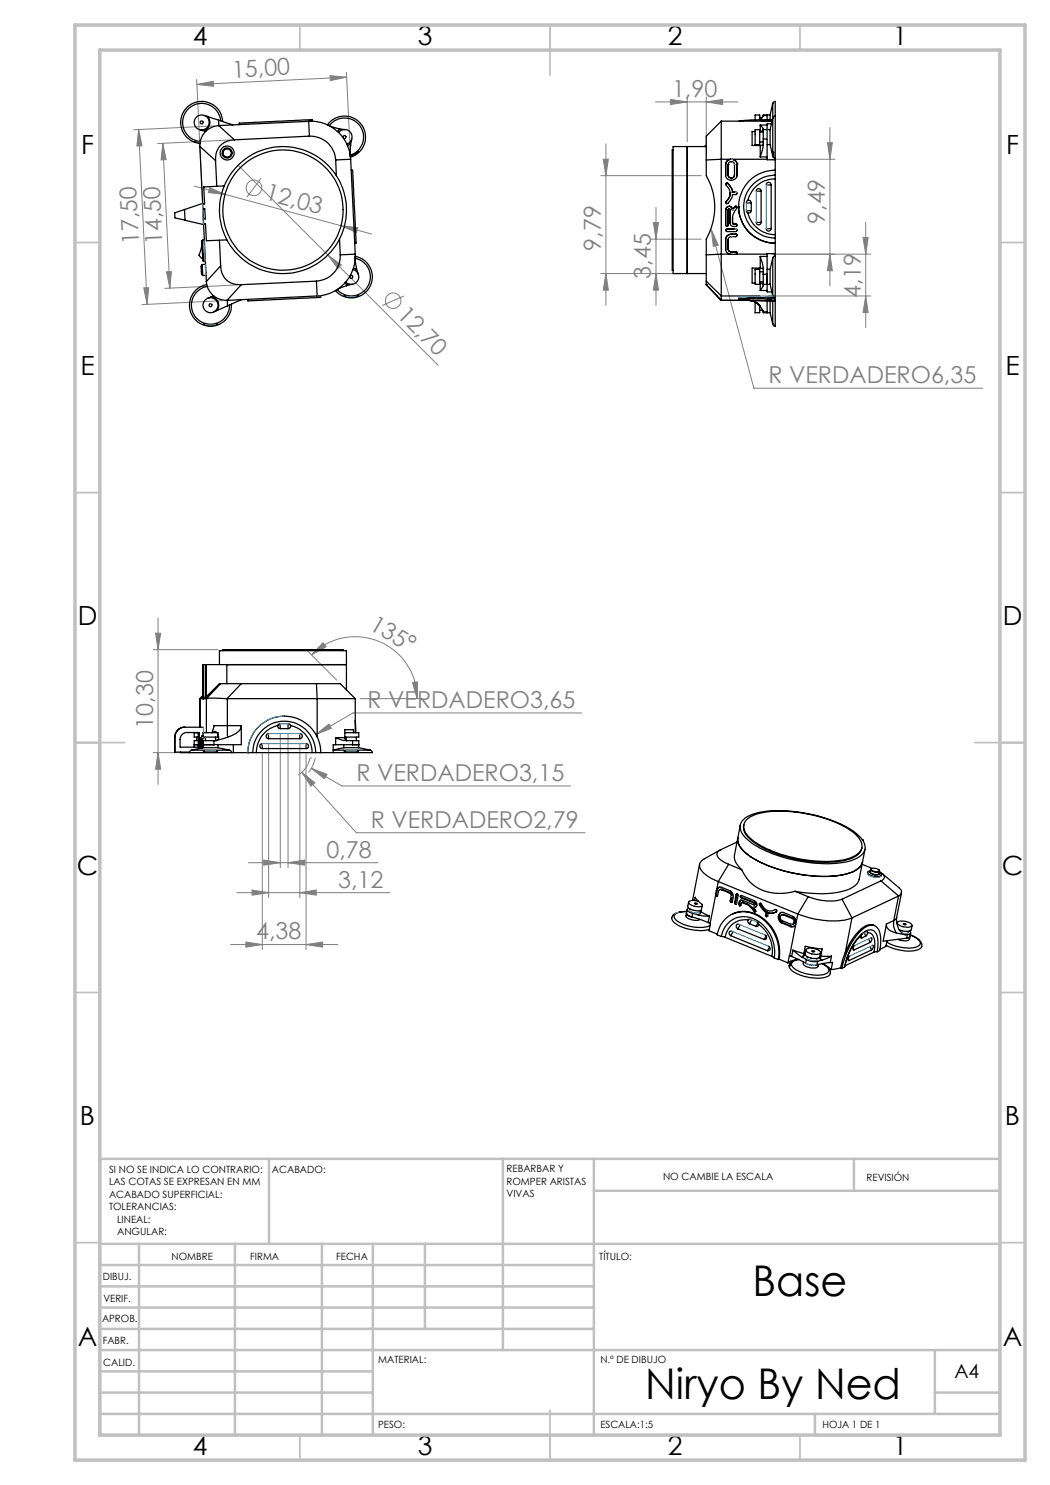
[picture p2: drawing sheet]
<svg xmlns="http://www.w3.org/2000/svg" width="210mm" height="297mm" viewBox="0 0 210 297" stroke-linecap="round" stroke-linejoin="round" font-family="sans-serif">
<g fill="none" stroke="#808080" stroke-width=".2">
<path d="M39.3 15.9l1.4 27.9M39.4 16.9l3.3-.6v.9zM66 15.1l3.3 .3-3.2 .7zM69.3 14.5l.8 16.4M69.3 15.4l-29.9 1.5M134.1 19.9l3.3 .5-3.3 .5zM137.4 19.4v8.9M141.3 19.4v11.6M27.7 25.9l1.7 35M27.7 25.9l.7 3.3h-1zM32.6 28.7l1.4 28.9M32.6 28.7l.6 3.2-1 .1z"/>
<path d="M38.8 37.2l35.5 9.6M41.9 37.5l3.1 1.4-3.3-.4zM42.8 25.2l-16.1 .8M45.9 28l-14.4 .7M47.6 33.1l18 17.9M52.2 35.7l-2.8 3.8M120.2 35.1h20M120.6 31.9h1.1l-.5 3.2zM121.2 28.8v32.3M131.1 20.4h16.5M141.3 20.4l3.2-.5v1zM154.4 31.9h12.6"/>
<path d="M165.5 28.5h1l-.5 3.4zM166 25.5v31.7M28.8 57.6l.9-.1-.3 3.4zM33.3 54.4l1-.1-.3 3.3zM47.3 57l-14.4 .7M65.6 51l2.7 2-.7 .7zM65.6 51l22 22.1M68.2 45.2l3.3 .3-.2 1zM80.8 59.2l-4.4 1.9M120.2 54.7h16.2M121.2 54.7l.5 3.3h-1.1zM130.2 47.8h10"/>
<path d="M130.7 44.5h1l-.5 3.3zM131.2 41.5v19.6M131.2 54.7l.5 3.3h-1zM142.3 46l1.4 3-1 .3zM142.3 46l8.5 31.6h45.7M153.7 59.2h20.4M154.4 50.8h19.7M166 50.8l.5 3.3h-1zM172.6 47.5h1l-.5 3.3zM173.1 59.2l.5 3.3h-1zM173.1 44.5v21M44.4 60.1l-16 .8"/>
<path d="M30.6 129.9h13M31.1 126.6h1l-.5 3.3zM31.6 123.6v33.3M61.6 130.3l5.7 5.7M62.3 131a12.4 12.4 0 0 1 13.5-2.7 12.4 12.4 0 0 1 7.6 11.4M64.6 128.5l.6 .9-2.9 1.6zM72 139.7h12.5M82.5 136.5l1-.1-.1 3.3zM30.6 150.5h15.1M31.6 150.5l.5 3.3h-1zM52.5 150.7v39.2M53.7 148.7v30.8"/>
<path d="M56.1 146.7v26.8M57.6 146.7v26.8M60 148.7v30.8M60.4 154.4l2.6 2.2-.8 .6zM60.4 154.4l10.9 12.1h45.7M61.2 150.7v39.2M62.3 153.7l3.1 1.2-.5 .8zM62.3 153.7l6.1 3.5h45.7M62.3 151.5l-.4 .3a5.2 5.2 0 0 1-2.3 3.2M63.1 151.5a6.4 6.4 0 0 1-1.4 3M63.2 146.9l2.6-2.1 .5 .9zM116.3 142.6h-45.7l-7.4 4.3"/>
<path d="M47.4 178.5h30.6M49.7 172.5h25.9M50.4 178l3.3 .5-3.3 .5zM52.7 172l3.4 .5-3.4 .5zM57.6 172.5l3.3-.5v1zM60 178.5l3.3-.5v1zM46.1 188.9h21.5M49.2 188.4l3.3 .5-3.3 .5zM61.2 188.9l3.3-.5v1z"/>
<circle cx="50.8" cy="37.6" r="1.56"/>
<circle cx="78.6" cy="60.1" r="1.55"/>
</g>
<g fill="none" stroke="#c0c0c0" stroke-width=".35">
<path d="M60 5v5M110 5v10M160 5v5M15 48.5h5M200 48.5h5M15 98.5h5M200 98.5h5M15 148.5h10M195 148.5h10M15 198.5h5M200 198.5h5M15 248.5h5"/>
<path d="M200 248.5h5M60 287v5M110 282v10M160 287v5"/>
</g>
<g fill="none" stroke="#c0c0c0" stroke-width=".5">
<path d="M53.8 231.8v17M100.6 231.8v38.2M118.8 231.8v55.2M118.8 238.2h81.2M170.8 231.8v6.4M200 231.8h-180v55.2M20 248.8h180M20 257.3h98.8M20 253h98.8M27.8 248.8v38.2M47 248.8v38.2M64.4 248.8v38.2"/>
<path d="M74.6 248.8v38.2M85 248.8v17M20 265.8h98.8M20 261.5h98.8M20 278.5h54.6M20 274.3h54.6M20 270h180M187 278.5h13M187 270v12.8M20 282.8h180M163 282.8v4.2"/>
</g>
<path d="M15 5h190v287h-190zM20 10h180v277h-180z" fill="none" stroke="#c0c0c0" stroke-width=".7"/>
<g fill="#808080">
<path d="M65.6 51l2.7 2-.7 .7z"/>
<path d="M82.5 136.5l1-.1-.1 3.3zM64.6 128.5l.6 .9-2.9 1.6z"/>
<path d="M68.2 45.2l3.1 1.3 .2-1zM41.9 37.5l-.2 1 3.3 .4z"/>
<path d="M57.6 172.5l3.3-.5v1zM52.7 172l3.4 .5-3.4 .5z"/>
<path d="M142.3 46l.4 3.3 1-.3zM134.1 19.9l3.3 .5-3.3 .5zM141.3 20.4l3.2-.5v1zM63.2 146.9l3.1-1.2-.5-.9zM62.3 153.7l2.6 2 .5-.8zM60.4 154.4l1.8 2.8 .8-.6z"/>
<path d="M60 178.5l3.3-.5v1zM50.4 178l3.3 .5-3.3 .5z"/>
<path d="M61.2 188.9l3.3-.5v1zM49.2 188.4l3.3 .5-3.3 .5z"/>
<path d="M39.4 16.9l3.3-.6v.9zM66 15.1l3.3 .3-3.2 .7z"/>
<path d="M173.1 59.2l.5 3.3h-1zM172.6 47.5h1l-.5 3.3zM121.2 54.7l.5 3.3h-1.1zM120.6 31.9h1.1l-.5 3.2z"/>
<path d="M165.5 28.5h1l-.5 3.4zM166 50.8l.5 3.3h-1zM130.7 44.5h1l-.5 3.3zM131.2 54.7l.5 3.3h-1zM31.1 126.6h1l-.5 3.3zM31.6 150.5l.5 3.3h-1z"/>
<path d="M28.8 57.6l.9-.1-.3 3.4zM27.7 25.9l.7 3.3h-1z"/>
<path d="M32.6 28.7l.6 3.2-1 .1zM33.3 54.4l1-.1-.3 3.3z"/>
</g>
<g fill="none" stroke="#000" stroke-width=".25">
<path d="M39.3 28.3h-.4l1.1 .3M39.9 25.9l.7 .2M40 29.3l.5 11.5M40 29.3l3.1 2.8M40 29.3h.1M40.6 26.1l.6 .1M40.9 23.1l.6 .2M41.5 23.3l2.2 .7M41.5 23.3a1.64 1.64 0 0 1 .4 1.7 1.64 1.64 0 0 1-1.3 1.1M43.1 32.1l.3 5.1M43.7 24l.1 1.1M43.7 24l2.9 1"/>
<path d="M43.7 25.1a4 4 0 0 0-3.7 4.2M43.7 25.1l3.2 2.9M43.7 25.1h.1M44.1 24.2a3.8 3.8 0 0 0-3.9-3.5 3.8 3.8 0 0 0-3.7 3.7 3.8 3.8 0 0 0 3.5 3.9M44.5 24.3a4.2 4.2 0 0 0-4.2-4 4.2 4.2 0 0 0-4.2 4 4.2 4.2 0 0 0 3.9 4.4M44.9 37.2l-4.2 .2 .2 3.4h-.4M46.9 28a3.7 3.7 0 0 0-3.8 4.1M61.7 24.3l.7-.1v-.3l-14.6 .7 .1 .3M61.7 24.3a8 8 0 0 1 8.4 7.6M61.7 24.3l-17.9 .8M61.7 24.3l.2 2.9M61.9 27.2a5 5 0 0 1 5.2 4.8"/>
<path d="M61.9 27.2l-15 .8M62.1 24.2h.1M65.5 25a4.2 4.2 0 0 1 6.8 0 4.2 4.2 0 0 1-2.2 6.4M65.5 25l2.3 .7M65.9 25.1a3.8 3.8 0 0 1 6.1 .1 3.8 3.8 0 0 1-1.9 5.8M67.1 32l.2 3.1M67.7 26.5a1.5 1.5 0 0 1 2.4 0 1.5 1.5 0 0 1-.7 2.3M67.8 25.7l.1 .2-.4 .4M67.8 25.7l1.2 .2M70.1 31.2l1.6-.8-.9 .6-.7 .3M70.1 29l-.1-.2-.5 .3M70.1 29v2.4"/>
<path d="M70.1 31.9l-3 .1M70.1 31.9l.9 18.9M70.2 34h.3l.1 .3 .6 14v.3h-.3M70.3 27.8l-.2 1.2M134.6 30h-.2v24h.2M137.4 29.3v25.4zM141 29.2v.1M141 29.2h.3M141.3 32v3.1a12.7 12.7 0 0 1 0 12.7v3.2M141.3 29.3h-6.7v25.4h6.7M144.3 24.2v7.7M144.3 24.2l-3 3v4.8"/>
<path d="M144.3 24.2h10.1M144.3 31.9v18.9M144.3 31.9h1.9M144.3 31.9l-3 .1M145.1 32.7v2.4M145.4 36.6l.2 .1M145.4 36.6l-.3 .2a2.38 2.38 0 0 1 .6 2.9l-.5 .6M145.4 36.6h.1M145.6 36.7l.7 1 .2 .7M145.6 36.7h.1M145.6 35l.2 .4 .5 .2M145.6 32.9a.64 .64 0 0 1 .7-.6 .64 .64 0 0 1 .6 .6v2.3l-.2 .3-.4 .1"/>
<path d="M145.6 32.9l.1 2.3 .2 .3 .4 .1M145.6 32.9h.1M146 38.6h.1M146 38.8l-.1 .6-.7 1M146 38.6v.1M146.2 31.9h-.3a.94 .94 0 0 0-.8 .8M146.2 31.9h.1M146.3 35.6h.1M146.3 31.9a1.07 1.07 0 0 1 1.1 .9M146.3 31.9h.1M146.3 31.9h-.3a1.09 1.09 0 0 0-.9 .9M146.4 31.9a1.09 1.09 0 0 1 1 .9"/>
<path d="M146.4 31.9h7M146.5 38.4h.6a.25 .25 0 0 1 .3 .3 .25 .25 0 0 1-.3 .2h-.6a2.43 2.43 0 0 1-1.2 1.8l-.2-.2 .1-.2M146.5 38.4h.7l.2 .3M146.5 38.4h.1M146.9 35v.2a.5 .5 0 0 1-.6 .4M147.4 32.8v2.4a1.15 1.15 0 0 1-1.2 .8 1.15 1.15 0 0 1-1.1-.9M147.4 32.8h.1M151 25.9h.9v3h-.9zM151 26.3h-.6v2.8h1.6M151.2 38.2a.5 .5 0 0 1 .5-.5 .5 .5 0 0 1 .5 .5M151.5 38.2h.7M151.9 23.9v-.9h-.9v1"/>
<path d="M151.9 26.4h.7M151.9 28.4h.7M151.9 23.5h.5M151.9 26.3h.1M152 25l.6 .6v.3M152 29.1v2.3M152 25v1.3M152 31.4h1.4M152 25h1.4M152.2 38.2v6.3M152.4 24.2h2M152.6 25.9v1.9"/>
<path d="M152.6 27.8v.6a6.2 6.2 0 0 1-.6 3M152.6 28.8l-.2 .3h-.4M152.6 25.9l-.1 .2-.5 .2M152.6 23.1v.2l-.6 .7M152.6 25.9h1.4M152.6 27.8h.8M152.6 23.1h.8M153.2 37a.49 .49 0 0 1 .5-.5 .49 .49 0 0 1 .5 .5M153.4 31.4v.5M153.4 27.8v3.6M153.4 25v2.8M153.4 23v.1"/>
<path d="M153.4 28.9h.6M153.4 23.1v.8M153.4 31.9v.1h1.6M153.8 24.2h.6M154 23h-1.4v.1M154 25.9v3M154 23v.9M154 28.9l.6 2.3M154.2 37v8.7M154.2 37h-.7M154.3 24.8h-.9v.2M154.5 23.9l-4.2 .1-2.6 .2"/>
<path d="M154.6 31.2l.1 .3 .3 .1M154.6 20.7l.1-.3 .3-.1v2.9M154.6 23.6v7.6M154.6 20.7v2.9M154.6 23.6l-.6 2.3M154.6 20.7l-.6 2.3M154.7 30.5v1zM155 23.2l-.3 .1-.1 .3M155 34a7.3 7.3 0 0 0-7.3 7.3 7.3 7.3 0 0 0 7.3 7.3M155 35a6.3 6.3 0 0 0-6.3 6.3 6.3 6.3 0 0 0 6.3 6.3M155 35v.8M155 35.8a5.6 5.6 0 0 0-5.4 4.3"/>
<path d="M155 31.6v.4M155 23.2v8.4M155 32v3M155 35.8v11.1M36.9 41.9l-2 .7 .1 1 2 .5M36.9 41.9l.1 2.2M37 44.1l3.7 .8M40.4 53.2h-.2v.4l.1 1.2h.1M40.4 48.5l-.1 1-.5 1.6 .7 .7M40.5 52.9l-.1 .1v1.9l.2 .2M40.5 52.9l.1 2.2M40.5 40.7l-3.6 1.2"/>
<path d="M40.5 48l-.1 .2 .2 3.9 .1 .2M40.5 48l.2 4.3M40.5 40.8l.1 1M40.6 41.8h.4l.1 2h-.4M40.6 41.8l.1 2M40.7 43.8v1M40.7 44.8h.4l.2 3.4 4.1-.2M40.7 44.8l.6 11.5M40.7 52.3h.3M40.8 48h-.3M41.1 52.9h-.6M41.1 53.4h.1"/>
<path d="M41.1 54.5h.1M41.2 55.1h-.6M41.3 56.3a4 4 0 0 0 4.1 3.8M41.3 56.9a4.2 4.2 0 0 0-3.4 4.7 4.2 4.2 0 0 0 4.6 3.6 4.2 4.2 0 0 0 3.8-4.4M41.5 57.3a3.8 3.8 0 0 0-3.2 4.2 3.8 3.8 0 0 0 4 3.3 3.8 3.8 0 0 0 3.6-3.8M42.2 59.4a1.64 1.64 0 0 1 1.4 1 1.64 1.64 0 0 1-.2 1.7M42.2 59.4l-.6 .3M42.8 59.2l-.6 .2M43.9 48l.2 5.2M44.1 53.2a3.7 3.7 0 0 0 4.2 3.7M44.1 53.2l-2.8 3.1M48.3 59.9l-2.8 1.3"/>
<path d="M48.3 56.9l-2.9 3.2M63.3 56.2l.1 3M63.3 56.2l-15 .7M63.4 59.2l-17.9 .9M63.7 59.2h.1M64.1 59.2v.3h-1l-13.2 .7h-.3v-.3M67.9 47.8l.2 3.2M68.1 51a5.1 5.1 0 0 1-4.8 5.2M69 56.6l.4 .4-.1 .1M69.2 59.2h-.4a3.8 3.8 0 0 0 2.9 0h-.4M69.3 57.1l-2.2 1M70.5 56.9l-1.2 .2"/>
<path d="M70.6 53.9a1.51 1.51 0 0 1 .9 2.2 1.51 1.51 0 0 1-2.4 .3M70.7 53.6l.5 .3 .1-.2M71 50.8a8 8 0 0 1-7.6 8.4M71 51.3l.3 2.4M71 51.3a4.2 4.2 0 0 1 2.9 6.2 4.2 4.2 0 0 1-6.8 .6M71 51.6a3.8 3.8 0 0 1 2.6 5.7 3.8 3.8 0 0 1-6.1 .6M71 50.8l-2.9 .2M71.3 53.7l.4 1.2M141.3 51v5.2M141.3 56.9h.1M141.3 56.9l2.9 3.2h5.4M141.3 56.2l3 3"/>
<path d="M141.3 56.2v.7M141.3 56.9l3 3.2M144.3 50.8v8.4M144.3 59.2h7.6M144.3 50.8h1.7M144.3 50.8l-3 .2M144.3 59.2v.9M145.1 46.1l.3 .2h1.7l.3-.2M145.1 45a.25 .25 0 0 0 .3 .3 .25 .25 0 0 0 .2-.3M145.2 40.4l-.1 .1M145.2 40.3v.1M145.4 45.8l-.3 .3"/>
<path d="M145.4 45.8h.1M145.4 45.8h1.7M145.6 41.9a.19 .19 0 0 1 .2-.2 .19 .19 0 0 1 .2 .2M145.6 49.8l.2 .4 .5 .2M145.6 41.9h.1M145.6 41.9v3.2M145.8 41.3a.66 .66 0 0 1 .7 .7M145.8 41.3a.72 .72 0 0 0-.7 .6v3.2M145.8 41.3h.1M145.8 41.3a.72 .72 0 0 0-.7 .7M145.8 41.3a.72 .72 0 0 1 .7 .7M146 41.9v2.8a.89 .89 0 0 0 1.4 .5l-.1-.3-.2-.1"/>
<path d="M146 41.9h.1M146 50.8h1.2M146.3 46.8l-.3 .1a.99 .99 0 0 0-.9 .8v2.2a1 1 0 0 0 .9 .9M146.3 50.4h.1M146.3 46.8h.1M146.3 50.4h.8M146.3 46.8h.8M146.5 44.7l.2 .1M146.5 44.7h.1M146.7 44.8h.4M146.7 44.8h.1M146.9 41.4l-.4 .6"/>
<path d="M146.9 41.4h.1M147.1 45.8l.3 .3M147.1 41.3l.3 .2M147.1 41.3l-.2 .1M147.1 50.4l.3 .2M147.1 46.8a.25 .25 0 0 1 .3 .3 .25 .25 0 0 1-.3 .2l-1.1 .1-.3 .3v2.3l.2 .3 .4 .1M147.1 50.4h.1M147.1 46.8h.1M147.1 44.8l.3 .3M147.1 41.3h.1M147.1 44.8h.1M147.2 50.8h6.2"/>
<path d="M147.4 50.6l-.2 .2M147.4 41.5l-.6 1a3.3 3.3 0 0 0-.3 2.2M147.7 41.3h.1M147.7 41.3a7.3 7.3 0 0 0 7.3 7.3M147.7 59.5v.3M149.3 42.1l.3 .5M149.6 42.6a5.7 5.7 0 0 0 5.4 4.3M149.6 40.1l-.2 .1-.1 .4M149.6 40.1h.4l.2 .5M150 59.7l5 .1M150.2 42.1a.54 .54 0 0 1-.6 .5M150.2 40.6v1.5"/>
<path d="M150.2 42.1l-.7 .1M150.2 40.6h-.7M151 53.9h.9v3h-.9zM151.2 59.7h1M151.2 44.5a.49 .49 0 0 0 .5 .5 .49 .49 0 0 0 .5-.5M151.5 44.5h.7M151.9 54.4h.7M151.9 56.4h.7M151.9 56.6h.1M152 51.3a8.2 8.2 0 0 1 .6 3.6M152 51.3v2.3M152 53.6l.5 .1 .1 .2"/>
<path d="M152 56.6l.6 .4M152 53.6h-1.6v3h.6M152 56.6v1.5M152 51.3h1.4M152 58.1h1.4M152.1 59.5l.1 .2M152.2 59.5v.2M152.6 54.9v2M152.6 56.9v.4l-.6 .8M152.6 56.9h1.4M152.6 54.9h.8M153.2 59.8h1"/>
<path d="M153.2 45.7a.49 .49 0 0 0 .5 .5 .49 .49 0 0 0 .5-.5M153.4 54.9v2M153.4 51.3v3.6M153.4 50.8v.5M153.4 58.1v.3h1M153.4 56.9v1.2M153.4 53.9h.6M154 59.5l.2 .3M154 53.9v3M154 56.9l.6 2.3M154.2 59.5v.3M154.2 45.7l-.7 .1"/>
<path d="M154.6 59.2v.1M154.6 51.6v7.6M154.6 51.6l-.6 2.3M154.6 59.2l.1 .3M154.7 59.5l.3 .1M154.7 59.5h-1.9a17.1 17.1 0 0 0-5.1 .4l2.6 .2 4.7 .1M154.8 59.5l-4.5 .1-1.6 .2 1.6 .2 4.7 .1M155 51.2l-.3 .1-.1 .3M155 59.8v.3M155 46.9v.7M155 50.7v.5M155 51.2v8.4"/>
<path d="M155 47.6v3.1M155 59.6v.2M155 50.7h-1.6v.1M41 64.9h-.3a4.3 4.3 0 0 0 2.8 0h-.3M43.4 62.1l-.6 .3M45.4 60.1h.1M45.5 60.1v1.1M45.5 61.2l-2.1 .9M144.3 60.1h.1M149.6 60.1a2.88 2.88 0 0 1 2.4 1.2M149.6 60.1a2.91 2.91 0 0 1 2.3 1.1M149.6 60.1h.1"/>
<path d="M150.6 60.1l.7 .4 .6 .7M151 60.5v2h.9v-1.3M151 60.4v.1M151.9 61.2l.7 .9v.3M151.9 62.1h.6M152.6 62.4v.1h1.4M152.6 62.4h.8M153.4 62.4v.1zM153.4 60.2v2.2M154 60.2v2.3M154 62.5l.6 2.3M154.6 64.8v.2"/>
<path d="M154.6 60.2v4.6M155 60.2v5h-.2l-.2-.3M155 60.1v.1M40 139.7h.1M40 139.7v5.7M40 139.7h1.3M40.5 139.2l-.5 .5M40.7 132.9v6.8l.4-.4M41.1 132.9v6.4M41.1 139.3h.2M41.3 139.7l.7-.1 3.4 .1M41.3 139.7h.1"/>
<path d="M41.3 132.9v6.4M41.3 139.7v6.8M43.9 130.1h.1M43.9 130.1h25.4v7.9M43.9 130.1v2.8M44.1 136.7h4.2M44.1 136.7l-2.8 3M44.1 136.7h-.2l-2.6 2.6M44.6 130.1v-.2h24v.2M45.4 132.9h23.9zM45.4 132.9h-4.9v6.8l.2-.1M45.4 132.9v3.8"/>
<path d="M45.4 139.7h18M45.5 139.7v5.4M48.3 136.7l-2.9 3M48.3 136.7h15M63.3 136.7h4.8l2.9 3M63.3 136.7l.1 3M63.4 139.7h7.6M63.4 139.7v7.7M71 139.7v6.8M34.9 147.4v3h3M34.9 147.4h.1M35 147.4v3"/>
<path d="M36.2 150.4l-.1 .1h1.8M36.9 145.4a1.99 1.99 0 0 0-2 2M37.9 150.5h8.4M38.3 150l-.3 .2-.1 .3M38.3 150h7.6M38.8 148.9h.9zM39.3 147.4v.7M39.7 146.5h-.9v.9h.9M39.7 148.1h-.9v1.3M39.7 146.5v2.9M39.8 149.4h-3.8v-1.5a1.37 1.37 0 0 1 1.4-1.4h2.5l-.1 3.2M39.8 147.6h.7"/>
<path d="M39.8 147.6h.1M39.8 149.7h.1M40.3 147.8a.59 .59 0 0 1 .1 .8M40.3 147.8v1.6zM40.3 148v1.3zM40.4 147.8v-.2l.1 1M40.4 149.4v.2M40.4 147.2h.2M40.4 147.2v.4M40.4 147.5v.1M40.4 148.6v.8h-.1M40.5 148.6l-.1 1"/>
<path d="M40.5 147.5h.1M40.5 147.5v2M40.5 147.5l-.1 .1M40.5 147.5h.6M40.6 147.2v.3M40.6 146.5h3v.9h-3zM40.6 148.9h2.2M40.6 149.5h3M40.6 149.5l-2.3 .5M40.6 147.1l-.2 .1M40.6 147.2h.1M40.7 145.4h-3.7a1.99 1.99 0 0 0-2 2"/>
<path d="M40.7 147.4v.1M41 150.1l-.3 .1h2.8l-.3-.1M41.1 147.4v.7M42.5 146.5a.52 .52 0 0 1 .9 0M42.8 148.1h-2.2v1.4M42.8 148.1v.8M43.1 147.4v.7M43.4 148.1h-.6M43.6 146.9a.68 .68 0 0 1-.2 1.2M43.6 148.9v.6M43.6 149.5l2.3 .5M45.5 145.1h-2.7l-.4 1.4"/>
<path d="M45.5 145.1v2.4M45.5 145.1h2.8M45.5 147.5l-2.1 .6M45.9 150l.3 .3 .1 .2M46.3 150.5h.4M46.7 150.5h3.9M46.7 148.9v1.6M48.3 145.1a2.54 2.54 0 0 1-2 2l-.8 .4M48.3 145.1v3.8h-5.5M49.6 150.5a7.3 7.3 0 0 1 7.3-7.3 7.3 7.3 0 0 1 7.2 7.3M49.6 150.5h.1M50.6 150.5a6.3 6.3 0 0 1 6.3-6.3 6.3 6.3 0 0 1 6.2 6.3"/>
<path d="M50.6 150.5h.7M51.3 150.5h11.1M52.4 149l.1 .7M52.5 148.7l-.4 .2-.1 .3a.48 .48 0 0 0 .5 .5M52.5 149.7h8.7M53.7 147v.7M53.7 146.7l-.5 .4 .1 .5 .4 .1M53.7 147.7h6.3M55.6 145.1a5.6 5.6 0 0 0-4.3 5.4M55.6 145.1v.4l.5 .2M56 145l.1 .7M56.1 144.8h-.4l-.1 .3"/>
<path d="M56.1 145.7h1.5M56.8 143.2h.1M57.6 145v.7M57.6 144.8l.4 .1 .1 .2M58.1 145.1a5.5 5.5 0 0 1 4.3 5.4M58.1 145.1v.4l-.5 .2M59.9 147l.1 .7M60 146.7l.3 .1 .2 .3-.1 .4-.4 .2M61.2 148.7l.3 .1 .2 .3-.1 .5-.4 .1M61.2 149v.7M62.4 150.5h.7M63.1 150.5h1"/>
<path d="M64.1 150.5h2.5M66.6 150h7.5M67.1 147.5h1.9M67.1 148.9h-.5v1.6M67.1 148.9h3.4M67.1 147.5a7.2 7.2 0 0 0 3.4 .6M67.1 147.5v1.4M68.8 149.5h3M68.8 149.5l-2.2 .5M68.8 148.9v.6M69 146.5h2.8v.9h-2.8M69 147.5v.4l.4 .2"/>
<path d="M69.2 150.1l-.4 .1h2.9l-.4-.1M69.3 147.4v.7M70.5 148.9h1.3M70.5 148.1h1.3v1.4M70.5 148.1v.8M70.7 146.5v-.6h-1.7v1.6M71 144.1l.2 2.4M71.3 147.4v.7M71.8 149.5l2.3 .5M74.1 150l.1 .1a.23 .23 0 0 1 .2 .2 .23 .23 0 0 1-.1 .2h-7.7M139.9 172.9l-1.4 7.1M143.1 179.1l.2 .2"/>
<path d="M143.1 179.1l-1.1 5.6M143.1 179v.1M143.3 178.9l.1 .3M143.3 178.1l-.2 .9M143.3 178.9l-.2 .1M143.3 177.9l.3-.4 .4-.1 2.1 .8a1.71 1.71 0 0 1 .3 2.2l-.2 .1M143.3 177.9v.2M143.4 178.1l-.1 .8M143.4 178.1h-.1M143.4 179.2h.1M143.4 179.2l-.1 .1M143.7 176.3l15.9 6.5"/>
<path d="M143.7 176.3l-.4 1.6M143.9 177.4l-.5 .7M144 170l-3.1 1.8a1.51 1.51 0 0 0-1 1.2 1.51 1.51 0 0 0 .7 1.4 8.8 8.8 0 0 0 3.1 1.9M144.3 177.9l-.5 .1-.3 1.2-.2 .1M144.3 177.9l1.5 .7M144.4 177.9h-.5M144.4 177.9l1.6 .6M144.4 177.9h-.1M145.7 172.9l-2 3.4M145.7 172.9l2.6 1.1M145.8 178.6l.3 .2a1.61 1.61 0 0 1-.1 1.4M146 178.5l.3 .2 .1 .4-.2 1"/>
<path d="M146 178.5l-.2 .1M147.2 178.9a.22 .22 0 0 1 .3-.1 .22 .22 0 0 1 .1 .3l-.3 1.7h-.2M147.2 178.9l-.3 1.6M147.4 168.4l-3.3 1.6a1.03 1.03 0 0 0-.7 .9 1.03 1.03 0 0 0 .6 1l1.7 1M147.4 178.9h-.2M147.4 178.9l-.3 1.5M147.4 178.7v.2M147.6 167.6a3.3 3.3 0 0 0 1.7 3.1 24.6 24.6 0 0 0 11.8 4.3 19.5 19.5 0 0 0 9.6-.7 3.1 3.1 0 0 0 1.8-1.9 3.6 3.6 0 0 1-3 2.3 27.6 27.6 0 0 1-14.7-1.1 14.3 14.3 0 0 1-6.7-4.1l-.5-.9zM148.1 165l-1.2 6a3.3 3.3 0 0 0 1.4 3M148.1 179.2l.2-.1 2.6 1.1a.65 .65 0 0 1 .5 .7 .65 .65 0 0 1-.7 .5M148.1 179.2l.1 .4M148.2 179.2l.2 .3"/>
<path d="M148.2 179.6l2.6 1M148.2 179.2h-.1M148.3 179.1l-.1 .1M148.3 174a8.1 8.1 0 0 0 9.4 4.5l1.3-.2M148.4 179.5l2.6 1M148.4 179.5l-.2 .1M148.5 164.1a8 8 0 0 1 5.2-1.9 29.1 29.1 0 0 1 17 4 4.8 4.8 0 0 1 2.3 3.4 2.95 2.95 0 0 1-2.2 2.3 21.7 21.7 0 0 1-11.5 .2 23.5 23.5 0 0 1-9.5-3.9 3.4 3.4 0 0 1-1.7-3.4zM148.8 165a2.89 2.89 0 0 0 1.3 2.9 22.1 22.1 0 0 0 11.3 4.3 17.7 17.7 0 0 0 9.3-.7 2.58 2.58 0 0 0 1.7-2M149.4 163.8a10.7 10.7 0 0 1 6.8-1.6 26.4 26.4 0 0 1 14.4 4.3 3.5 3.5 0 0 1 1.7 3.2 4.6 4.6 0 0 1-3.8 2.3 27.2 27.2 0 0 1-17.6-3.7 4.1 4.1 0 0 1-2.2-3.2l.2-.6zM159 178.3l2.6 1M161.6 179.3a10.2 10.2 0 0 0 6.8 .5M161.6 179.3l-2 3.5"/>
<path d="M168.4 179.8l2 3.8M172.4 172.9l2 .8M172.5 168h.1M172.6 168l-.1 .1M172.6 168v.2M173 169.9l-1.2 6a3.6 3.6 0 0 1-3 2.3 22 22 0 0 1-9.8 .1M173.5 174.5v.2M174.1 174.2l-.1 .1a.48 .48 0 0 0 .6 .6 .85 .85 0 0 0 1.3-.3M174.1 174.2a.42 .42 0 0 0-.6 .3 .42 .42 0 0 0 .4 .5l.7 .2a1.61 1.61 0 0 0 1.7-.2l-.4-.5M174.1 173.9v.5a1.32 1.32 0 0 0 1.7 .4M174.1 173.9a1.39 1.39 0 0 0 1.8 .3M174.2 173.7l-.1 .2"/>
<path d="M174.3 173.7h.7a.61 .61 0 0 1 .8 .5l-.5 .1a.92 .92 0 0 1-1.1-.5zM175.8 174l.1 .2M175.8 174.7v.1M175.9 174.3a1.09 1.09 0 0 1 .8 1.5l-.5 .4M175.9 174.2l-.1 .5M176.2 176.2l-7.8 3.6M176.2 176.2l3.5 3M176.3 175l-.1 .2M176.5 174.7l3.4 2.9M179.7 179.2l-9.3 4.4M179.7 179.2h.1M179.7 179.2l-.9 4.9"/>
<path d="M179.9 177.7a.85 .85 0 0 1 .4 .8 .85 .85 0 0 1-.6 .7M180.3 178.5l-1 5.2-.5 .4M134.9 182.8a1.02 1.02 0 0 0-.6 1 1.02 1.02 0 0 0 .8 .9 9 9 0 0 0 6.8 1.1M135.2 182.6l-.5 .5 .2-.2M135.8 182.5l1.6-.2a2.73 2.73 0 0 0-2.5 .8 1.3 1.3 0 0 0 1 1.4 7.6 7.6 0 0 0 6.1 .6M137.3 182.6a1.24 1.24 0 0 0 1.1 .8M137.3 182.6l-.1 .6a2.15 2.15 0 0 0 2.3 .9l.5-.2M137.4 181.9l-.1 .7M137.7 180.4l-.2 .9a1.87 1.87 0 0 0 2 .9l.8-.1M137.7 181.6a.41 .41 0 0 0-.3 .5 .41 .41 0 0 0 .5 .3l.6 .3M138 181.8l-.1 .2M138.4 183.4l3.2 1.1"/>
<path d="M138.5 180.1v-.2v.2M138.5 182.7l1.2 .3M138.5 182.7l-.1 .7M138.9 180.7h.6a.33 .33 0 0 1-.6 0zM138.9 180.1l.1-.6 1.5 1.4-.3 1.4M139.7 180.3l-.2-.1a1.65 1.65 0 0 0-1.8 .2 2.35 2.35 0 0 0 2.7 .9M139.7 183l2.2 .2M139.9 182.1v.2M140.2 182.3l1.7 .9M140.2 182.3l-.3 .5-.3 .1 .1 .1M141.6 184.5l.4 .2M141.9 183.2l-.3 1.3"/>
<path d="M142 184.7l-.2 1.5 1.6 .6M144.3 187.3l-.9-.3a5.4 5.4 0 0 1 3.7-4.4 5.4 5.4 0 0 1 5.5 1.3 8.5 8.5 0 0 1 3 8M144.3 187.3a4.7 4.7 0 0 1 3.1-3.8 4.7 4.7 0 0 1 4.8 1.1 7.4 7.4 0 0 1 2.6 7M144.3 187.3l.7 .2M145 187.5l9.4 3.8M146 180.2l.2 .3M146.2 187.1l7.3 3M146.2 180.1l.2 .3M146.2 180.1l-.2 .1M146.3 186.2a.47 .47 0 0 0-.5 .4 .47 .47 0 0 0 .4 .5M146.4 180.4h.1M146.4 180.4l-.2 .1"/>
<path d="M146.4 182.8a6 6 0 0 1 7.2 1.8 8.7 8.7 0 0 1 2.2 7.2M146.6 186.3l-.4 .8M146.9 180.5l.2 .3M147.1 180.4l.1 .4M147.1 180.4l-.2 .1M147.2 180.8h.1M147.2 180.8h-.1M147.6 185.8l5.2 2.1M147.7 184.9a.47 .47 0 0 0-.5 .3 .47 .47 0 0 0 .4 .6M147.8 180.9l.1 .2M147.8 180.4a.44 .44 0 0 1 .7-.3l2.3 .9 .2-.1M147.8 180.4v.5"/>
<path d="M147.9 180.8l.2 .3M147.9 180.8l-.1 .1M148 180.3l-.1 .5M148 180.3l-.2 .1M148 185l-.4 .8M148.1 181.1h.1M148.1 181.1h-.2M148.2 180l-.2 .3M148.4 180.5h-.1l-.1 .6h-.3M148.4 180.5l.9 .4M148.6 180.4l-.3 .1M148.6 180.4l.8 .4"/>
<path d="M148.6 180.4l-.2 .1M149.3 180.9l.6 .4 .9 .9M149.4 180.8l1 .6 .5 .8M149.4 180.8l-.1 .1M149.6 184a4 4 0 0 0-4.6 3.5M149.6 184v.4l.3 .3M149.9 184.7l1.3 .6M150 183.9l-.2-.1-.2 .2M150.3 184l-.4 .7M150.7 181.4l.5 .8-.3 .2M150.8 182.2l.1 .2M150.8 181.3v.1"/>
<path d="M150.8 180.6l.2 .3M150.8 181.4h.4M150.8 181.4h-.1M150.9 182.2l.2 .1M150.9 182.2h-.1M151 180.5l.1 .3M151 180.5l-.2 .1M151.1 182.3h.1M151.1 182.3l-.2 .1M151.1 180.8l-.2 .2M151.1 180.8l-.1 .1M151.3 184.4l.4 .5"/>
<path d="M151.6 184.6l-.4 .7M151.7 184.9a6.5 6.5 0 0 1 2.7 6.4M151.7 184.9l-.2 .4h-.3M151.9 180.8l.3-.1a2.18 2.18 0 0 0 2.5 1.4l.3-.2a.26 .26 0 0 1 .3 .2 .26 .26 0 0 1 0 .3l-1 .3-.7-.1M151.9 180.8v.2M151.9 181l.7 .9 .6 .6M152 180.7l.1 .2M152 180.7l-.1 .1M152.1 180.9l.6 1 .7 .5M152.1 180.7h-.1M152.1 180.9l-.2 .1M153 187l.2 .1 .1 .5-.1 .3h-.4"/>
<path d="M153.1 183l.2 .3M153.2 182.5l-.1 .5M153.2 187.1l-.4 .8M153.3 182.9l.1 .4M153.3 182.9l-.2 .1M153.4 182.4l-.1 .5M153.4 182.4l-.2 .1M153.4 183.3h.1M153.4 183.3h-.1M153.6 182.6l-.1 .6-.2 .1M153.7 189.2a.47 .47 0 0 1 .3 .6 .47 .47 0 0 1-.5 .3M153.9 189.4l-.4 .7"/>
<path d="M154.4 191.3l.4 .3M154.8 191.6l.8 .3M155.3 182.3l-.9 .3h-.8M155.7 183.2a.82 .82 0 0 1 1-.7l2.2 1 .3 .5v.5M155.7 183.2l.1 .8 .4 .5M155.8 183.1v.3a1.26 1.26 0 0 0 .6 1.1M155.8 191.8l-.2 .1M155.8 191.8l1.8 .8M155.8 183.1l-.1 .1M156.2 184.5l2 .8M156.2 182.5l-.4 .6M156.4 184.5l2 .8"/>
<path d="M156.4 184.5h-.2M156.7 183a.6 .6 0 0 0-.7 .5 .6 .6 0 0 0 .5 .6l1.9 .8 .3-.1 .1-.3M156.7 183l1.7 .7M156.8 182.9l-.5 .1M156.8 182.9l1.8 .7M156.8 182.9l-.1 .1M157.9 191.1l.4 .2M157.9 191.1l-.3 1.5M158.2 192.4a.98 .98 0 0 0 .1 1.7 8.6 8.6 0 0 0 7.3 1.2l.3-.3 .2-.3M158.3 192.4l.3-.2-.4 .4-.2 .6v-.4zM158.3 191.3l2.8 1.3M158.4 192.3l-.1 .1"/>
<path d="M158.4 185.3h.4M158.4 185.3h-.2M158.4 183.7l.4 .4v.4M158.6 190l2.2 .7M158.6 183.6l.3 .2 .1 .6M158.6 190l1.8 1.4M158.6 190l-.3 1.3M158.6 183.6l-.2 .1M159 184.4l-.5 .5M159 184.4l-.2 .1M159.2 184.7a.74 .74 0 0 1-1 .6M159.2 184.7l-1.3 6.4"/>
<path d="M159.2 184.5v.2M159.2 192l-1 .2-.6 .4M159.6 182.8a17.5 17.5 0 0 0 10.5 .9l.3-.1M159.6 182.8l-.4 1.7M159.7 191.9l-1.1 .3M159.8 191.9a1.34 1.34 0 0 0-1.5 1 2.92 2.92 0 0 0 2.2 1.6l1.1 .3a4.9 4.9 0 0 0 4-.4 .89 .89 0 0 0-.5-1.3l-.6-.4a2.11 2.11 0 0 1 1.6 2M160.4 191.4l.9 .5M160.4 191.4h.2M160.7 192.4a.82 .82 0 0 0 .9 1l.2 .1a1.57 1.57 0 0 0 1.8-.2l.1-.4M160.8 190.7l.2-1.4 3.4 .5-.3 1.4M160.8 190.7l-.2 .7M161.1 191l-.4 .2-.1 .2"/>
<path d="M161.1 192.6l.2 .1a3 3 0 0 0 2.1 .3M161.2 189.9a2.39 2.39 0 0 1 2.9 .6 1.96 1.96 0 0 1-2.2 .1l-.6-.3zM161.2 190l-.2 .8a2.19 2.19 0 0 0 2.6 .8l.3-.2 .2-.9M161.3 191.9l.3 .2a2.94 2.94 0 0 0 1.9 .2M161.3 191.9l-.2 .7M161.4 191.3v.2M162.4 190.1a.3 .3 0 0 1 .3 0 .3 .3 0 0 1 .2 .3l-.5-.1zM163.4 191.7l-.1 .2M163.5 192.3l-.1 .7M163.8 191.6l.3 .4M164.1 191.2h2.2M164.1 191.2v.8"/>
<path d="M164.1 192h.3M164.4 192l-.9 .3M165.2 193.2l1 .7M166.1 192.5h.4l-.3 1.4M166.1 192.5l-2.7 .5M166.3 191.2l-1.9 .8M166.3 191.2l-.2 1.3M168.1 193.5l-1.9 .4M168.1 193.6h.3M169 193.1l-.1 .1M169.6 191.7l.2 .4M170 191.2a.55 .55 0 0 0-.2 .9"/>
<path d="M170.4 183.6l-1.3 7M170.6 189.6l.2 .4M171 189.1a.6 .6 0 0 0-.2 .9M172.2 187.3l.1 .3M172.2 187.1a10.6 10.6 0 0 0-3.2 6M172.2 187.1v.4l.1 .1M172.5 186.8l-.3 .3M172.9 186.6l.2 .6M173.1 186.3h-.1M173.1 187.2l-.8 .4M173.4 186.4l.1 .1M173.5 186.5a1.55 1.55 0 0 1 1.4 1.8l-.1 2.1"/>
<path d="M173.5 186.5l-.4 .7M173.7 187.8l.3 .7M174 188.5l-3.2 1.5M174 189.3l.3 .7M174.2 187.6h.1l.1 .3-.4 .6M174.3 190l-4.5 2.1M174.5 189.1a.53 .53 0 0 1-.2 .9M174.8 190.4l-5.8 2.7M174.9 185.1a2.41 2.41 0 0 0-2.9 .9 15.2 15.2 0 0 0-3.9 7.6M175.4 190.4l.5-.3a5.5 5.5 0 0 0-.5-4.6 1.87 1.87 0 0 0-2.6 .1 13.9 13.9 0 0 0-4.4 8M175.4 190.4a5.3 5.3 0 0 0-.4-4 1.73 1.73 0 0 0-2.5 .2 12.3 12.3 0 0 0-3.6 6.8l-.5 .2M175.4 190.4h-.6"/>
<path d="M177.3 184.8a1.64 1.64 0 0 0 1.6 1.7l.3 .1M177.3 184.8l-.7 3.4 4.7-.6M177.3 188.4a8 8 0 0 0 6.2 .9 .8 .8 0 0 0 .6-.7 .8 .8 0 0 0-.5-.8l-1.6-.8a2.97 2.97 0 0 1 2.4 2 1.07 1.07 0 0 1-1.2 1.1 10 10 0 0 1-6-1M177.4 188.1l-.2 1.2-1.2 .6M178.8 184.1a3.3 3.3 0 0 0 .4 2.5M178.8 184.1l-1.5 .7M179.2 186.6l1.8 .3M179.4 183.5a3.1 3.1 0 0 0 1.6 3.4M179.4 184.4v.3M179.5 184.5l-.1 .3M179.6 184.4a2.5 2.5 0 0 1 2.8 .7 2.03 2.03 0 0 1-2.2 .1l-.7-.4zM180.7 184.7a.3 .3 0 0 1 .3 0 .3 .3 0 0 1 .2 .2h-.3z"/>
<path d="M181 186.9h.5M181.5 186.9l-.2 .7M181.7 186.3l-.1 .2M181.9 186.2a.36 .36 0 0 1 .2 .4 .36 .36 0 0 1-.4 .3h-.2M182 187.3l-.2 .2-.5 .1M182 187.3l-.1 .6a2.21 2.21 0 0 1-2.4 0M182.1 186.6l-.1 .7M182.4 185.1l-.2 .8a2.18 2.18 0 0 1-2.4 0"/>
<circle cx="40.3" cy="24.5" r=".3"/>
<circle cx="40.3" cy="24.5" r="1.5"/>
<circle cx="45.4" cy="30.6" r="1.4"/>
<circle cx="45.4" cy="30.6" r=".9"/>
<circle cx="45.4" cy="30.6" r=".84"/>
<circle cx="45.4" cy="30.6" r="1.01"/>
<circle cx="68.9" cy="27.4" r=".3"/>
<circle cx="56.6" cy="42" r="12"/>
<circle cx="56.6" cy="42" r="12.7"/>
<circle cx="70.3" cy="55.4" r=".29"/>
<circle cx="42.1" cy="61" r=".3"/>
<circle cx="42.1" cy="61.1" r="1.5"/>
</g>
<g fill="none" stroke="#0080c0" stroke-width=".2">
<path d="M39.3 28.3l.7 .1M146.3 31.9h.1M146.9 32.9h.1M147.1 38.4h.1M151.2 38.2v6.3M153.2 37v8.7M153.4 25.9v1.9M40.5 40.7l.2 4.2M40.8 48l.2 4.3M41.1 52.9l.1 2.2M63.4 59.2h.7M69.2 59.2l.8 .1 1.3-.1"/>
<path d="M146.3 47.3h.1M146.5 42h.1M147.1 45.8h.1M149.3 40.6v1.5M151.2 59.6v.1M153.2 59.5v.3M154.6 59.2l-4.7 .1-2.2 .2M154.6 59.2v.1M41 64.9l.8 .1 1.4-.1M154.6 64.9v.1M40.4 147.5h.1M40.4 147.5v.1"/>
<path d="M40.5 147.5h.1M40.7 145.4v1.1M41 150.1h2.2M41 147.4v.1M41.1 147.5h.1M52.5 148.7h8.7M53.7 146.7h6.3M56.1 144.8h1.5M56.8 143.2a7.3 7.3 0 0 0-7.2 7.3M69.2 150.1h2.1M146.2 179.3h.1M146.4 179.3h.1"/>
<path d="M146.4 179.3h-.2M173.5 174.7a2.12 2.12 0 0 0 2.5 .7l.2-.2M135.8 182.5l-.9 .4M137.9 182a1.5 1.5 0 0 0 2 .4v-.1M146.3 186.2l7.4 3M147.3 180.7h.1M147.7 184.9l5.3 2.1M150 183.9l1.3 .5M150.7 181.4h.1M150.8 181.3l-.1 .1M153.5 183.2h.1M158.2 184.9h.1"/>
<path d="M159.2 184.6h.1M161.1 192.6l.8 .4h1.5M161.4 191.5a1.5 1.5 0 0 0 1.9 .4M173.4 186.4l-.9 .4M174.2 187.6l-3.2 1.5M174.5 189.1l-4.5 2.1M181.6 186.5a1.15 1.15 0 0 1-1.2 .1"/>
</g>
<g font-size="8.5">
<text x="150.5" y="259.3">Base</text>
<text x="129" y="279.7">Niryo By Ned</text>
</g>
<g font-size="5.3">
<text x="38.5" y="9">4</text>
<text x="83.5" y="9">3</text>
<text x="133.6" y="9">2</text>
<text x="178.6" y="9">1</text>
<text x="16.2" y="30.8">F</text>
<text x="201.2" y="30.8">F</text>
<text x="16.1" y="75">E</text>
<text x="201.1" y="75">E</text>
<text x="15.5" y="125">D</text>
<text x="200.5" y="125">D</text>
<text x="15.4" y="175">C</text>
<text x="200.4" y="175">C</text>
<text x="16" y="225">B</text>
<text x="201" y="225">B</text>
<text x="15.5" y="269.3">A</text>
<text x="200.5" y="269.3">A</text>
<text x="38.5" y="291">4</text>
<text x="83.5" y="291">3</text>
<text x="133.6" y="291">2</text>
<text x="178.6" y="291">1</text>
</g>
<g font-size="4.7" fill="#808080">
<text x="46.5" y="15.5" transform="rotate(-3 46.5 15.5)">15,00</text>
<text x="134.4" y="19.4">1,90</text>
<text x="52.8" y="39.9" transform="rotate(15 52.8 39.9)">12,03</text>
<text x="165" y="44.8" transform="rotate(-90 165 44.8)">9,49</text>
<text x="27.8" y="48.8" transform="rotate(-93 27.8 48.8)">17,50</text>
<text x="32.5" y="48.8" transform="rotate(-93 32.5 48.8)">14,50</text>
<text x="120.2" y="50.2" transform="rotate(-90 120.2 50.2)">9,79</text>
<text x="130.2" y="55.7" transform="rotate(-90 130.2 55.7)">3,45</text>
<text x="172.1" y="59.6" transform="rotate(-90 172.1 59.6)">4,19</text>
<text x="79.3" y="63.1" transform="rotate(45 79.3 63.1)">12,70</text>
<text x="153.7" y="76.6">R VERDADERO6,35</text>
<text x="73.6" y="125.7" transform="rotate(30 73.6 125.7)">135°</text>
<text x="73.5" y="141.6">R VERDADERO3,65</text>
<text x="30.6" y="145.7" transform="rotate(-90 30.6 145.7)">10,30</text>
<text x="71.3" y="156.2">R VERDADERO3,15</text>
<text x="74.2" y="165.5">R VERDADERO2,79</text>
<text x="65.3" y="171.5">0,78</text>
<text x="67.6" y="177.5">3,12</text>
<text x="51.2" y="187.9">4,38</text>
</g>
<text font-size="3.9" x="190.9" y="275.5">A4</text>
<g font-size="2">
<text x="21.8" y="234.6">SI NO SE INDICA LO CONTRARIO:</text>
<text x="21.8" y="237.1">LAS COTAS SE EXPRESAN EN MM</text>
<text x="21.8" y="239.6">ACABADO SUPERFICIAL:</text>
<text x="54.4" y="234.6">ACABADO:</text>
<text x="101.3" y="234.5">REBARBAR Y</text>
<text x="101.3" y="237">ROMPER ARISTAS</text>
<text x="101.3" y="239.5">VIVAS</text>
<text x="132.6" y="236">NO CAMBIE LA ESCALA</text>
<text x="173.3" y="236.2">REVISIÓN</text>
<text x="21.8" y="242.1">TOLERANCIAS:</text>
<text x="23.4" y="244.6">LINEAL:</text>
<text x="23.4" y="247.1">ANGULAR:</text>
<text x="34.3" y="252">NOMBRE</text>
<text x="50" y="251.9">FIRMA</text>
<text x="67.2" y="251.9">FECHA</text>
<text x="119.9" y="251.9">TÍTULO:</text>
<text x="20.6" y="256.1">DIBUJ.</text>
<text x="20.7" y="260.3">VERIF.</text>
<text x="20.4" y="264.4">APROB.</text>
<text x="20.5" y="268.8">FABR.</text>
<text x="20.7" y="273.1">CALID.</text>
<text x="75.6" y="272.5">MATERIAL:</text>
<text x="120.1" y="272.5">N.º DE DIBUJO</text>
<text x="75.6" y="285.5">PESO:</text>
<text x="120.1" y="285.6">ESCALA:1:5</text>
<text x="164.5" y="285.6">HOJA 1 DE 1</text>
</g>
</svg>
